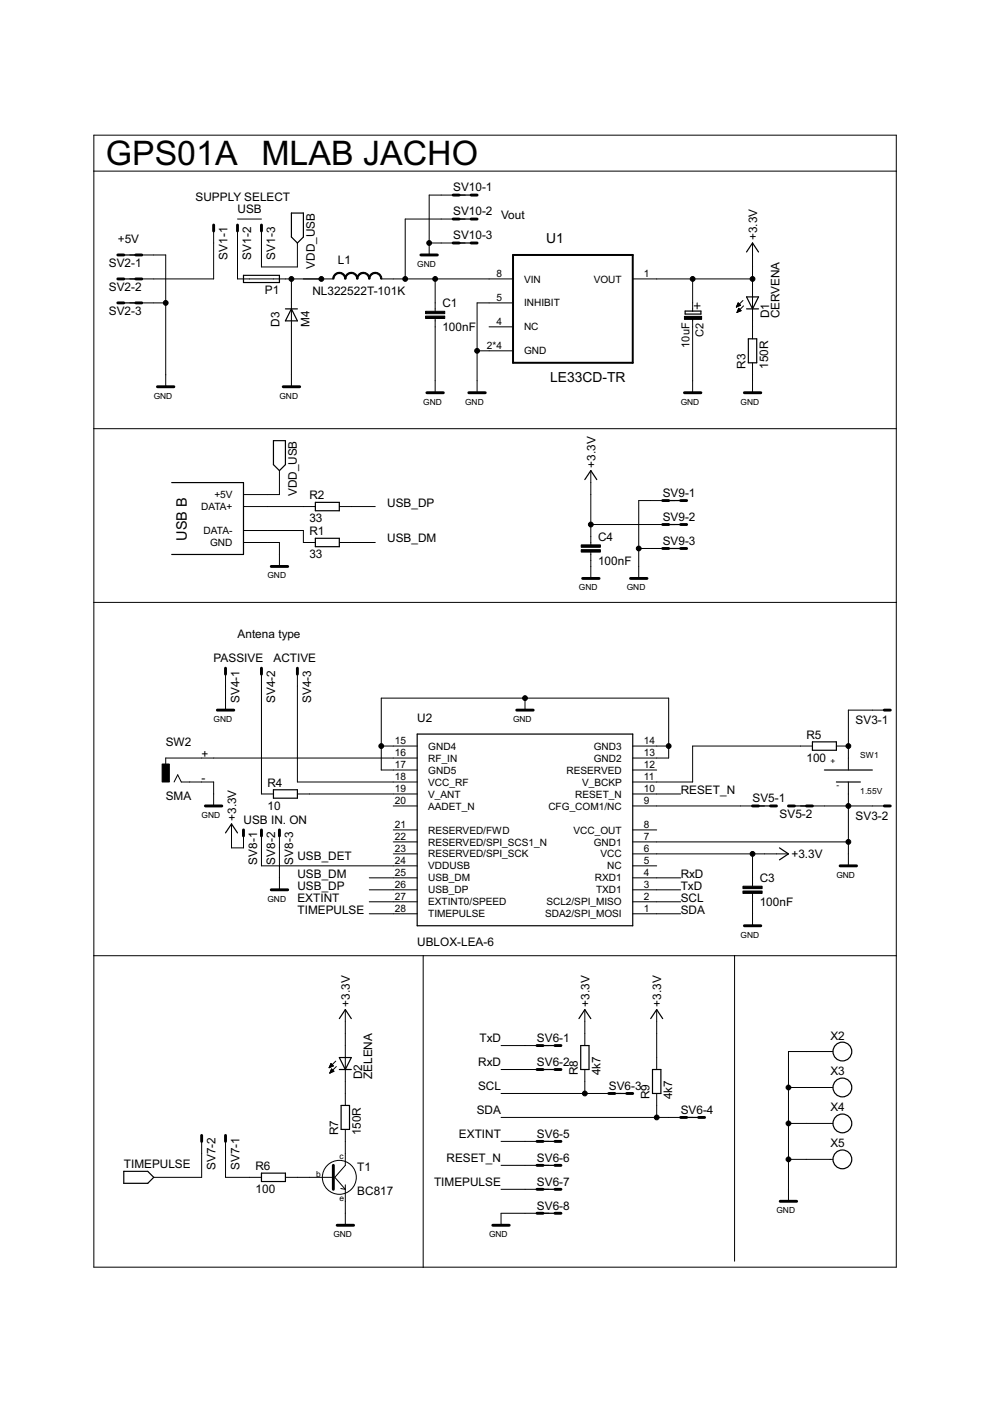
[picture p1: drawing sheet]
<svg xmlns="http://www.w3.org/2000/svg" width="210mm" height="297mm" viewBox="0 0 210 297" stroke-linecap="round" stroke-linejoin="round" font-family="sans-serif">
<g fill="none" stroke="#000" stroke-width=".21">
<path d="M19.9 28.7h170.1v240h-170.1zM19.9 36.3h170.1M27.5 54.1h7.6v27.9M45.3 49v10.1h-17.8M50.4 46.4h5M50.4 49v10.1h20.3M55.4 49v7.6h7.7v-5.1M61.8 59.1v22.9M80.8 59.1h28M91 51.5h7.6M92.3 59.1v6.9M98.6 46.4h-12.7v12.7"/>
<path d="M98.6 41.4h-7.6v12.7M134.2 59.1h25.4M146.9 59.1v6.9M159.6 51.5v20.3M27.5 64.2h7.6M92.3 67.5v15.8M101.2 74.4h7.6M103.7 69.3h5.1M108.8 64.2h-7.6v19.1M146.9 67.5v15.8M147.2 64.9h1.2M147.8 64.2v1.3"/>
<path d="M156.1 65.1h.1M156.2 65h.3M156.2 64.8h.5M156.3 64.7h.7M156.3 66.2h.1M156.3 64.6h.6M156.3 66h.4M156.4 64.5h.4M156.4 65.9h.6M156.4 64.4h.3M156.4 65.8h.7M156.5 65.7h.5"/>
<path d="M156.5 64.2h.1M156.5 64.2l-.4 .9M156.5 64.2l.5 .5M156.5 65.6h.3M156.6 65.4h.1M156.6 65.4l.5 .5-.8 .4zM157 64.7l-.9 .4M157.5 63.7l-1.4 1.4M157.6 64.9l-1.3 1.4M159.6 76.9v6.4M19.9 90.9h170.1M59.2 99.8v5.1h-7.6"/>
<path d="M125.3 99.8v15.7M51.6 107.4h15.3M51.6 112.5h12.7v2.5h2.6M51.6 115h7.6v5.1M71.9 107.4h7.7M71.9 115h7.7M125.3 111.2h17.7M125.3 117.1v5.5M135.4 116.3h7.6M143 106.1h-7.6v16.5M19.9 127.7h170.1M47.8 142.9v7.7"/>
<path d="M55.4 142.9v25.4h2.6M63.1 142.9v22.9h25.4M80.8 158.2h7.7M111.3 148v2.6M134.2 158.2h7.6M172.3 158.2h-25.4v7.6h-12.7M177.3 158.2h2.6M187.5 150.6h-7.6v12.7M36.9 165.8l.8-1.5 .7 1.5h6.9v5.1M49.1 174.7v5.1h2.5v-2.6M55.4 177.2v6.4h33.1M59.2 177.2v11.5"/>
<path d="M63.1 168.3h25.4M83.4 178.5h5.1M83.4 176h5.1M83.4 170.9h5.1M88.5 160.7h-53.4v1.3M134.2 178.5h45.7M134.2 176h5M134.2 170.9h27.9M134.2 168.3h10.1M134.2 160.7h7.6v-12.7h-61v15.3h7.7M134.2 163.3h5M169.7 170.9h17.8"/>
<path d="M179.9 165.8v17.8M78.3 193.7h10.2M78.3 191.2h10.2M78.3 188.7h10.2M78.3 186.1h10.2M83.4 181h5.1M134.2 193.7h10.1M134.2 191.2h10.1M134.2 188.7h10.1M134.2 186.1h10.1M134.2 183.6h5M134.2 181h33"/>
<path d="M159.6 181v6.9M159.6 189.4v6.9M19.9 202.6h170.1M73.2 214.1v20.3M89.7 202.6v66.1M124 214.1v7.6M139.2 214.1v12.7M155.7 202.6v64.8M69.8 226.4h.1M69.8 226.3h.3M69.9 226.1h.5M70 226h.7"/>
<path d="M70 227.5h.1M70 225.9h.6M70 227.3h.4M70.1 225.8h.3M70.1 227.2h.6M70.1 225.6h.2M70.1 227.1h.7M70.1 227h.5M70.2 225.5l-.4 .9M70.2 225.5l.5 .5M70.2 225.5h.1M70.2 226.8h.3"/>
<path d="M70.3 226.7h.1M70.3 226.6l.5 .5-.9 .4zM70.7 226l-.9 .4M71.2 225l-1.4 1.4M71.3 226.1l-1.4 1.4M73.2 239.5v7.6l-2.2 2.5 2.2 2.6-.9-.2M106.2 221.7h10.2M106.2 226.8h10.2M106.2 231.8h25.4M106.2 236.9h40.7M124 226.8v5M139.2 231.8v5.1"/>
<path d="M167.2 230.6h9.4M167.2 238.2h9.4M176.6 222.9h-9.4v31.8M42.8 242v7.6h-10.2M47.8 242v7.6h7.6M60.5 249.6h10.2M73.2 251.2v8.6M106.2 242h10.2M106.2 247.1h10.2M106.2 252.2h10.2M116.4 257.2h-10.2v2.6M167.2 245.8h9.4"/>
<circle cx="71.9" cy="249.6" r="3.6"/>
</g>
<g fill="none" stroke="#000" stroke-width=".25">
<path d="M25 54.1h5.1M25 59.1h5.1M51.6 58.4h7.6v1.5h-7.6zM61.8 45.2h2.5v5l-1.2 1.3-1.3-1.3zM96.1 41.4h5.1M96.1 46.4h5.1M96.1 51.5h5.1M158.3 53.4l1.3-1.9 1.2 1.9M25 64.2h5.1M60.5 65.5h2.6M61.8 65.5l1.3 2.5h-2.6zM145.3 66h3.3v.6h-3.3z"/>
<path d="M158.3 62.9h2.5l-1.2 2.6zM158.3 65.5h2.5M158.7 71.8h1.7v5.1h-1.7zM58 93.4h2.5v5.1l-1.3 1.3-1.2-1.3zM36.4 102.3h15.2v15.3h-15.2M66.9 114.1h5v1.8h-5zM66.9 106.5h5v1.8h-5zM124 101.7l1.3-1.9 1.2 1.9M140.5 106.1h5.1M140.5 111.2h5.1M140.5 116.3h5.1M88.5 155.6h45.7v40.7h-45.7z"/>
<path d="M172.3 157.3h5v1.8h-5zM47.8 176.6l1.3-1.9 1.3 1.9M58 167.4h5.1v1.8h-5.1zM159.6 170.9h5M165.3 179.8l1.9 1.2-1.9 1.3M167.2 170.9h5.1M174.8 163.3h10.2M177.3 165.8h5.1M71.9 216l1.3-1.9 1.3 1.9M122.7 216l1.3-1.9 1.3 1.9M138 216l1.2-1.9 1.3 1.9M71.9 226.8h2.6"/>
<path d="M71.9 224.2h2.6l-1.3 2.6zM72.3 234.4h1.8v5.1h-1.8zM113.9 221.7h5M113.9 226.8h5M123.1 221.7h1.8v5.1h-1.8zM129.1 231.8h5.1M138.3 226.8h1.8v5h-1.8zM144.3 236.9h5.1M26.2 248.3h5.1l1.3 1.3-1.3 1.3h-5.1zM55.4 248.7h5.1v1.8h-5.1zM113.9 242h5M113.9 247.1h5"/>
<path d="M113.9 252.2h5M113.9 257.2h5"/>
<circle cx="178.6" cy="222.9" r="1.99"/>
<circle cx="178.6" cy="238.2" r="1.99"/>
<circle cx="178.6" cy="230.6" r="1.99"/>
<circle cx="178.6" cy="245.8" r="1.99"/>
</g>
<path d="M108.8 54.1h25.4v22.8h-25.4z" fill="none" stroke="#000" stroke-width=".42"/>
<g fill="none" stroke="#000" stroke-width=".61">
<path d="M25 54.1h1.2M25 59.1h1.2M28.8 54.1h1.3M28.8 59.1h1.3M45.3 47.7v1.3M50.4 47.7v1.3M55.4 47.7v1.3M89.2 54.1h3.5M96.1 41.4h1.2M96.1 46.4h1.2M96.1 51.5h1.2M99.9 41.4h1.3"/>
<path d="M99.9 46.4h1.3M99.9 51.5h1.3M25 64.2h1.2M28.8 64.2h1.3M33.4 82h3.5M60 82h3.5M90.5 83.3h3.5M99.4 83.3h3.5M145.1 83.3h3.5M157.8 83.3h3.5M140.5 106.1h1.3M140.5 111.2h1.3"/>
<path d="M140.5 116.3h1.3M144.3 106.1h1.3M144.3 111.2h1.3M144.3 116.3h1.3M57.5 120.1h3.5M123.5 122.6h3.5M133.7 122.6h3.5M46.1 150.6h3.5M47.8 141.7v1.2M55.4 141.7v1.2M63.1 141.7v1.2M109.6 150.6h3.5"/>
<path d="M187.5 150.6h1.3M43.5 170.9h3.5M51.6 176v1.2M55.4 176v1.2M59.2 176v1.2M159.6 170.9h1.2M163.4 170.9h1.2M167.2 170.9h1.2M171 170.9h1.3M187.5 170.9h1.3M57.5 188.7h3.5M157.8 196.3h3.5"/>
<path d="M178.1 183.6h3.5M113.9 221.7h1.2M113.9 226.8h1.2M117.7 221.7h1.2M117.7 226.8h1.2M129.1 231.8h1.2M132.9 231.8h1.3M144.3 236.9h1.3M148.1 236.9h1.3M42.8 240.7v1.3M47.8 240.7v1.3M70.7 247.1v5.1"/>
<path d="M71.5 259.8h3.5M104.5 259.8h3.5M113.9 242h1.2M113.9 247.1h1.2M113.9 252.2h1.2M113.9 257.2h1.2M117.7 242h1.2M117.7 247.1h1.2M117.7 252.2h1.2M117.7 257.2h1.2M165.4 254.7h3.5"/>
</g>
<path d="M90.2 67h4.1v.5h-4.1zM90.2 66h4.1v.5h-4.1zM145.1 67.1h3.7v.6h-3.7zM123.2 116.5h4.1v.6h-4.1zM123.2 115.5h4.1v.5h-4.1zM34.4 162h1.5v3.8h-1.5zM157.5 188.9h4.1v.5h-4.1zM157.5 187.9h4.1v.5h-4.1z" fill="#000" stroke="#000" stroke-width=".21"/>
<g fill="#000" stroke="#000" stroke-width=".21">
<path d="M71 58.1l.5-.3 .4-.1v.3l-.4 .1-.4 .3-.3 .7h-.3l.1-.4z" fill-rule="evenodd"/>
<path d="M71.9 57.7a1.37 1.37 0 0 1 1.4 1.4h-.2l-.1-.4-.3-.4-.8-.3z" fill-rule="evenodd"/>
<path d="M73.5 58.1l.5-.3 .5-.1v.3l-.5 .1-.4 .3-.3 .7h-.2l.1-.4z" fill-rule="evenodd"/>
<path d="M74.5 57.7a1.37 1.37 0 0 1 1.4 1.4h-.3l-.1-.4-.3-.4-.7-.3z" fill-rule="evenodd"/>
<path d="M76 58.1l.6-.3 .4-.1v.3l-.5 .1-.4 .3-.2 .7h-.3l.1-.4z" fill-rule="evenodd"/>
<path d="M77 57.7a1.37 1.37 0 0 1 1.4 1.4h-.2l-.1-.4-.4-.4-.7-.3z" fill-rule="evenodd"/>
<path d="M78.6 58.1l.5-.3 .5-.1v.3l-.5 .1-.4 .3-.3 .7h-.2v-.4z" fill-rule="evenodd"/>
<path d="M79.6 57.7a1.37 1.37 0 0 1 1.4 1.4h-.3l-.1-.4-.3-.4-.7-.3z" fill-rule="evenodd"/>
<circle cx="61.8" cy="59.1" r=".51"/>
<circle cx="68.1" cy="59.1" r=".51"/>
<circle cx="85.9" cy="59.1" r=".51"/>
<circle cx="91" cy="51.5" r=".51"/>
<circle cx="92.3" cy="59.1" r=".51"/>
<circle cx="146.9" cy="59.1" r=".51"/>
<circle cx="159.6" cy="59.1" r=".51"/>
<circle cx="35.1" cy="64.2" r=".51"/>
<circle cx="101.2" cy="74.4" r=".51"/>
<circle cx="125.3" cy="111.2" r=".51"/>
<circle cx="135.4" cy="116.3" r=".51"/>
<circle cx="80.8" cy="158.2" r=".51"/>
<circle cx="111.3" cy="148" r=".51"/>
<circle cx="141.8" cy="158.2" r=".51"/>
<circle cx="179.9" cy="158.2" r=".51"/>
<circle cx="179.9" cy="178.5" r=".51"/>
<circle cx="179.9" cy="170.9" r=".51"/>
<circle cx="159.6" cy="181" r=".51"/>
<circle cx="124" cy="231.8" r=".51"/>
<circle cx="139.2" cy="236.9" r=".51"/>
<circle cx="167.2" cy="230.6" r=".51"/>
<circle cx="167.2" cy="238.2" r=".51"/>
<circle cx="167.2" cy="245.8" r=".51"/>
</g>
<text font-size="8" x="22.4" y="35">GPS01A MLAB JACHO</text>
<text font-size="3.4" x="39.6" y="114.6" transform="rotate(-90 39.6 114.6)">USB B</text>
<g font-size="3.3">
<text x="115.8" y="51.5">U1</text>
<text x="116.6" y="81">LE33CD-TR</text>
</g>
<g font-size="2.8">
<text x="96.1" y="40.6">SV10-1</text>
<text x="41.5" y="42.6">SUPPLY SELECT</text>
<text x="50.4" y="45.2">USB</text>
<text x="96.1" y="45.7">SV10-2</text>
<text x="106.2" y="46.4">Vout</text>
<text x="25" y="51.5">+5V</text>
<text x="96.1" y="50.8">SV10-3</text>
<text x="160.5" y="50.9" transform="rotate(-90 160.5 50.9)">+3.3V</text>
<text x="23.1" y="56.6">SV2-1</text>
<text x="48.2" y="55.1" transform="rotate(-90 48.2 55.1)">SV1-1</text>
<text x="53.3" y="55.1" transform="rotate(-90 53.3 55.1)">SV1-2</text>
<text x="58.4" y="55.1" transform="rotate(-90 58.4 55.1)">SV1-3</text>
<text x="66.7" y="57" transform="rotate(-90 66.7 57)">VDD_USB</text>
<text x="71.6" y="56">L1</text>
<text x="23.1" y="61.7">SV2-2</text>
<text x="56.2" y="62.3">P1</text>
<text x="66.2" y="62.6">NL322522T-101K</text>
<text x="93.8" y="65.1">C1</text>
<text x="23.1" y="66.8">SV2-3</text>
<text x="59.3" y="69.3" transform="rotate(-90 59.3 69.3)">D3</text>
<text x="65.6" y="69.3" transform="rotate(-90 65.6 69.3)">M4</text>
<text x="93.8" y="70.2">100nF</text>
<text x="163.1" y="67.5" transform="rotate(-90 163.1 67.5)">D1</text>
<text x="165.3" y="67.5" transform="rotate(-90 165.3 67.5)">CERVENA</text>
<text x="158.1" y="78.2" transform="rotate(-90 158.1 78.2)">R3</text>
<text x="162.9" y="78.2" transform="rotate(-90 162.9 78.2)">150R</text>
<text x="126.2" y="99.1" transform="rotate(-90 126.2 99.1)">+3.3V</text>
<text x="62.9" y="105.2" transform="rotate(-90 62.9 105.2)">VDD_USB</text>
<text x="65.6" y="105.9">R2</text>
<text x="82.1" y="107.4">USB_DP</text>
<text x="140.5" y="105.4">SV9-1</text>
<text x="65.6" y="110.7">33</text>
<text x="65.6" y="113.5">R1</text>
<text x="140.5" y="110.4">SV9-2</text>
<text x="65.6" y="118.3">33</text>
<text x="82.1" y="115">USB_DM</text>
<text x="126.8" y="119.7">100nF</text>
<text x="126.8" y="114.6">C4</text>
<text x="140.5" y="115.5">SV9-3</text>
<text x="50.4" y="135.3">Antena type</text>
<text x="45.3" y="140.4">PASSIVE</text>
<text x="58" y="140.4">ACTIVE</text>
<text x="50.7" y="149" transform="rotate(-90 50.7 149)">SV4-1</text>
<text x="58.4" y="149" transform="rotate(-90 58.4 149)">SV4-2</text>
<text x="66" y="149" transform="rotate(-90 66 149)">SV4-3</text>
<text x="88.5" y="153.1">U2</text>
<text x="181.4" y="153.5">SV3-1</text>
<text x="35.1" y="158.2">SW2</text>
<text x="42.7" y="160.7">+</text>
<text x="171" y="161.5">100</text>
<text x="171" y="156.7">R5</text>
<text x="42.7" y="165.8">-</text>
<text x="56.7" y="166.8">R4</text>
<text x="35.1" y="169.6">SMA</text>
<text x="56.7" y="171.6">10</text>
<text x="144.3" y="168.3">RESET_N</text>
<text x="159.6" y="170.1">SV5-1</text>
<text x="165.3" y="173.4">SV5-2</text>
<text x="181.4" y="173.8">SV3-2</text>
<text x="50" y="174.1" transform="rotate(-90 50 174.1)">+3.3V</text>
<text x="51.6" y="174.7">USB IN. ON</text>
<text x="54.6" y="183.3" transform="rotate(-90 54.6 183.3)">SV8-1</text>
<text x="58.4" y="183.3" transform="rotate(-90 58.4 183.3)">SV8-2</text>
<text x="62.2" y="183.3" transform="rotate(-90 62.2 183.3)">SV8-3</text>
<text x="63.1" y="182.3">USB_DET</text>
<text x="167.8" y="182">+3.3V</text>
<text x="63.1" y="186.1">USB_DM</text>
<text x="63.1" y="188.7">USB_DP</text>
<text x="63.1" y="191.2">EXTINT</text>
<text x="144.3" y="188.7">TxD</text>
<text x="144.3" y="186.1">RxD</text>
<text x="144.3" y="191.2">SCL</text>
<text x="161.1" y="187">C3</text>
<text x="63.1" y="193.7">TIMEPULSE</text>
<text x="144.3" y="193.7">SDA</text>
<text x="161.1" y="192.1">100nF</text>
<text x="88.5" y="200.6">UBLOX-LEA-6</text>
<text x="74.2" y="213.4" transform="rotate(-90 74.2 213.4)">+3.3V</text>
<text x="125" y="213.4" transform="rotate(-90 125 213.4)">+3.3V</text>
<text x="140.2" y="213.4" transform="rotate(-90 140.2 213.4)">+3.3V</text>
<text x="101.7" y="220.9">TxD</text>
<text x="113.8" y="220.9">SV6-1</text>
<text x="176.1" y="220.4">X2</text>
<text x="101.4" y="226">RxD</text>
<text x="113.8" y="226">SV6-2</text>
<text x="76.8" y="228.8" transform="rotate(-90 76.8 228.8)">D2</text>
<text x="78.9" y="228.8" transform="rotate(-90 78.9 228.8)">ZELENA</text>
<text x="101.4" y="231.1">SCL</text>
<text x="122.5" y="228" transform="rotate(-90 122.5 228)">R8</text>
<text x="127.3" y="228" transform="rotate(-90 127.3 228)">4k7</text>
<text x="129.1" y="231.1">SV6-3</text>
<text x="137.7" y="233.1" transform="rotate(-90 137.7 233.1)">R9</text>
<text x="142.5" y="233.1" transform="rotate(-90 142.5 233.1)">4k7</text>
<text x="176.1" y="228">X3</text>
<text x="101.1" y="236.2">SDA</text>
<text x="144.3" y="236.2">SV6-4</text>
<text x="176.1" y="235.6">X4</text>
<text x="71.7" y="240.7" transform="rotate(-90 71.7 240.7)">R7</text>
<text x="76.5" y="240.7" transform="rotate(-90 76.5 240.7)">150R</text>
<text x="97.3" y="241.2">EXTINT</text>
<text x="113.8" y="241.2">SV6-5</text>
<text x="176.1" y="243.3">X5</text>
<text x="26.2" y="247.7">TIMEPULSE</text>
<text x="45.7" y="248.1" transform="rotate(-90 45.7 248.1)">SV7-2</text>
<text x="50.7" y="248.1" transform="rotate(-90 50.7 248.1)">SV7-1</text>
<text x="54.2" y="248.1">R6</text>
<text x="75.8" y="248.3">T1</text>
<text x="92" y="251.4">TIMEPULSE</text>
<text x="94.7" y="246.3">RESET_N</text>
<text x="113.8" y="246.3">SV6-6</text>
<text x="113.8" y="251.4">SV6-7</text>
<text x="54.2" y="252.9">100</text>
<text x="75.8" y="253.4">BC817</text>
<text x="113.8" y="256.5">SV6-8</text>
</g>
<g font-size="2.6">
<text x="149.2" y="71.4" transform="rotate(-90 149.2 71.4)">C2</text>
<text x="146.2" y="73.7" transform="rotate(-90 146.2 73.7)">10uF</text>
</g>
<g font-size="2.4">
<text x="105.2" y="58.8">8</text>
<text x="111.1" y="59.9">VIN</text>
<text x="125.9" y="59.9">VOUT</text>
<text x="136.5" y="58.8">1</text>
<text x="105.2" y="63.9">5</text>
<text x="111.1" y="65">INHIBIT</text>
<text x="105.2" y="68.9">4</text>
<text x="111.1" y="70.1">NC</text>
<text x="103.2" y="74">2*4</text>
<text x="111.1" y="75.1">GND</text>
<text x="45.4" y="105.6">+5V</text>
<text x="42.7" y="108.2">DATA+</text>
<text x="43.2" y="113.2">DATA-</text>
<text x="44.5" y="115.8">GND</text>
<text x="83.7" y="157.8">15</text>
<text x="83.7" y="160.4">16</text>
<text x="90.8" y="158.9">GND4</text>
<text x="90.8" y="161.5">RF_IN</text>
<text x="125.9" y="161.5">GND2</text>
<text x="125.9" y="158.9">GND3</text>
<text x="136.5" y="160.4">13</text>
<text x="136.5" y="157.8">14</text>
<text x="83.7" y="162.9">17</text>
<text x="83.7" y="165.4">18</text>
<text x="83.7" y="168">19</text>
<text x="90.8" y="164">GND5</text>
<text x="90.8" y="166.6">VCC_RF</text>
<text x="120.1" y="164">RESERVED</text>
<text x="123.4" y="166.6">V_BCKP</text>
<text x="136.5" y="168">10</text>
<text x="136.5" y="165.4">11</text>
<text x="136.5" y="162.9">12</text>
<text x="83.7" y="170.5">20</text>
<text x="90.8" y="169.1">V_ANT</text>
<text x="90.8" y="171.6">AADET_N</text>
<text x="116.3" y="171.6">CFG_COM1/NC</text>
<text x="122" y="169.1">RESET_N</text>
<text x="136.5" y="170.5">9</text>
<text x="83.7" y="175.6">21</text>
<text x="83.7" y="178.1">22</text>
<text x="90.8" y="176.7">RESERVED/FWD</text>
<text x="90.8" y="179.3">RESERVED/SPI_SCS1_N</text>
<text x="121.6" y="176.7">VCC_OUT</text>
<text x="125.9" y="179.3">GND1</text>
<text x="136.5" y="178.1">7</text>
<text x="136.5" y="175.6">8</text>
<text x="83.7" y="180.7">23</text>
<text x="83.7" y="183.2">24</text>
<text x="83.7" y="185.8">25</text>
<text x="90.8" y="181.8">RESERVED/SPI_SCK</text>
<text x="90.8" y="184.3">VDDUSB</text>
<text x="127.3" y="181.8">VCC</text>
<text x="128.7" y="184.3">NC</text>
<text x="136.5" y="185.8">4</text>
<text x="136.5" y="183.2">5</text>
<text x="136.5" y="180.7">6</text>
<text x="83.7" y="188.3">26</text>
<text x="83.7" y="190.8">27</text>
<text x="90.8" y="186.9">USB_DM</text>
<text x="90.8" y="189.4">USB_DP</text>
<text x="90.8" y="192">EXTINT0/SPEED</text>
<text x="115.8" y="192">SCL2/SPI_MISO</text>
<text x="126.2" y="186.9">RXD1</text>
<text x="126.4" y="189.4">TXD1</text>
<text x="136.5" y="190.8">2</text>
<text x="136.5" y="188.3">3</text>
<text x="83.7" y="193.4">28</text>
<text x="90.8" y="194.5">TIMEPULSE</text>
<text x="115.6" y="194.5">SDA2/SPI_MOSI</text>
<text x="136.5" y="193.4">1</text>
</g>
<g font-size="2">
<text x="88.5" y="56.6">GND</text>
<text x="32.6" y="84.5">GND</text>
<text x="59.3" y="84.5">GND</text>
<text x="89.7" y="85.8">GND</text>
<text x="98.6" y="85.8">GND</text>
<text x="144.3" y="85.8">GND</text>
<text x="157" y="85.8">GND</text>
<text x="56.7" y="122.6">GND</text>
<text x="122.7" y="125.2">GND</text>
<text x="132.9" y="125.2">GND</text>
<text x="45.3" y="153.1">GND</text>
<text x="108.8" y="153.1">GND</text>
<text x="176.1" y="162">+</text>
<text x="182.4" y="160.7">SW1</text>
<text x="177.3" y="167.1">-</text>
<text x="42.7" y="173.4">GND</text>
<text x="182.4" y="168.3">1.55V</text>
<text x="56.7" y="191.2">GND</text>
<text x="177.3" y="186.1">GND</text>
<text x="157" y="198.8">GND</text>
<text x="71.9" y="245.8">c</text>
<text x="67" y="249.4">b</text>
<text x="72" y="254.7">e</text>
<text x="164.6" y="257.2">GND</text>
<text x="70.7" y="262.3">GND</text>
<text x="103.7" y="262.3">GND</text>
</g>
</svg>
